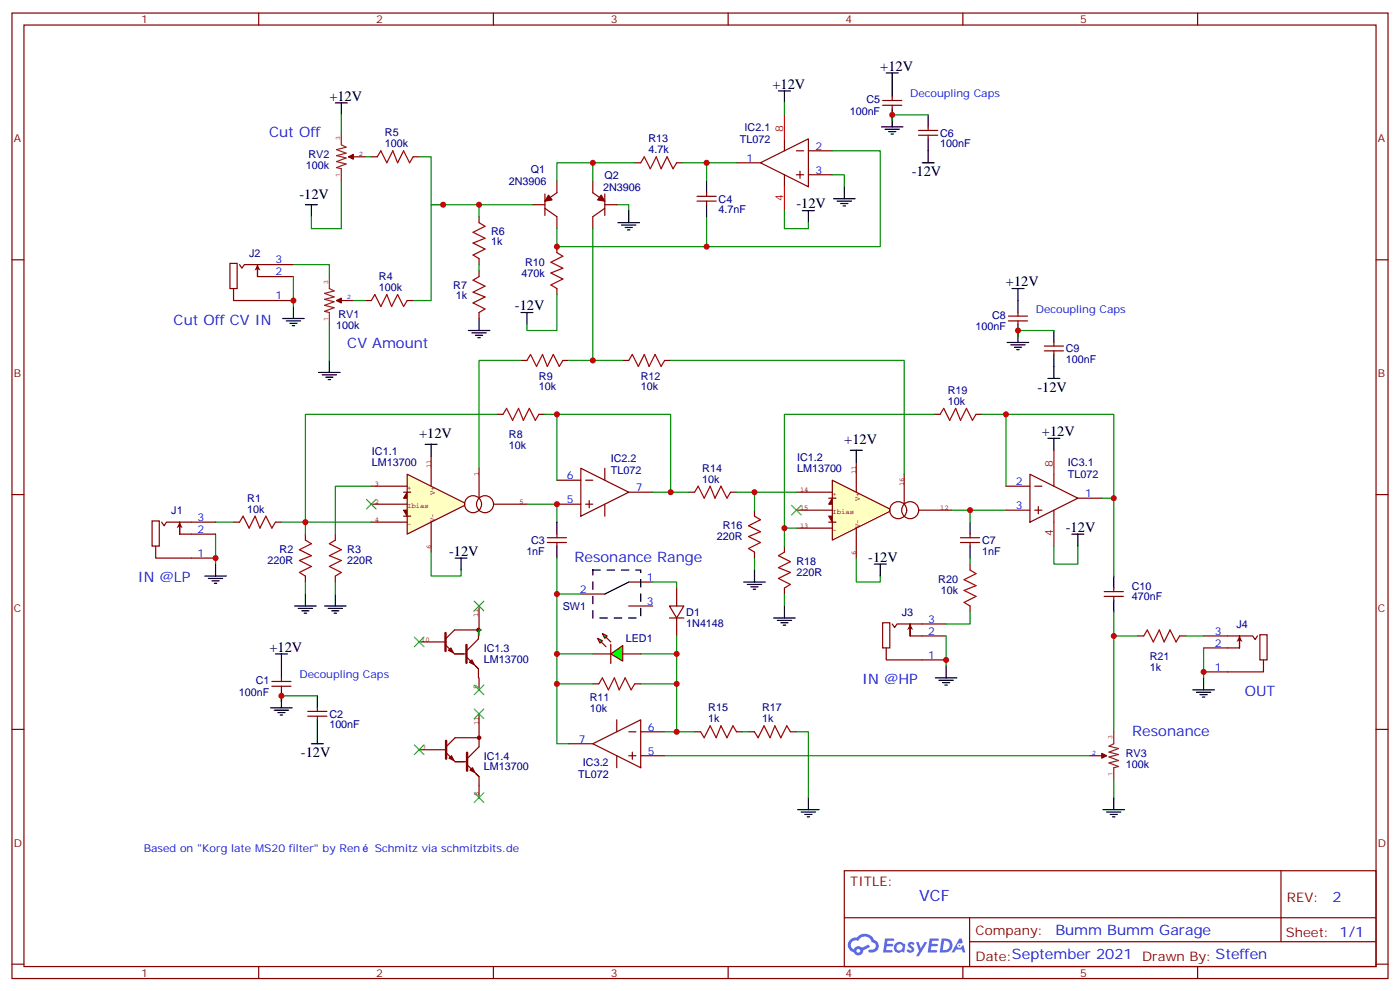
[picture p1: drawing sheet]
<svg xmlns="http://www.w3.org/2000/svg" width="412mm" height="292mm" viewBox="0 0 412 292" stroke-linecap="round" stroke-linejoin="round" font-family="sans-serif">
<path d="M100.5 39.1v3.6l1.5 .7-2.9 .7 2.9 1-2.9 .7 2.9 .7-2.9 1.1 2.9 .7-2.9 1.1 1.4 .3v3.5M102.7 46.2h1.4" fill="none" stroke="#8c2424" stroke-width=".35"/>
<g fill="#870000" stroke="#870000" stroke-width=".35">
<path d="M102.7 46.2l1.4-.7v1.4z"/>
<path d="M161.6 57.5l1 1.4-2.1 .3z"/>
<path d="M177.1 57.5l1.1 1.7-2.2-.3z"/>
</g>
<g fill="none" stroke="#870000" stroke-width=".35">
<path d="M104.1 46.2h3.5M109.4 46.2h1.7M121.7 46.2h1.8M160.5 57.1v6.4M164 53.2v3.6l-3.5 2.4M174.6 53.2v3.6l3.6 2.4M178.2 57.1v6.4M187 47.9h1.7M199.3 47.9h1.8M205.3 59.2h5.7M205.3 57.8h5.7M208.1 56.8v1"/>
<path d="M208.1 59.2v1.1M217 47.9h7M224 47.9l14.1-7v14.1zM231.1 40.9v3.5M231.1 51.5v3.5M234.6 44.4h2.1M234.6 51.5h2.1M235.7 50.4v2.1M238.1 44.4h7.1M238.1 51.5h7.1M141.1 63.8v1.8M141.1 76.2v1.7"/>
<path d="M157 60.3h3.5M160.5 61.3l3.5 2.5v3.5M164 72.6v1.8M178.2 60.3h3.5M178.2 61.3l-3.6 2.5v3.5M164 85v1.7M171.1 137.9l14.1 7.1-14.1 7zM178.2 137.9v3.5M164 141.4h7.1M164 148.5h7.1M172.5 141.4h2.1M172.5 148.5h2.1"/>
<path d="M173.6 147.4v2.1M178.2 148.5v3.5M185.2 145h7.1"/>
</g>
<g fill="none" stroke="#000" stroke-width=".35">
<path d="M98.8 30.3h3.5M100.5 30.3v3.5M229.3 26.8h3.5M231.1 26.8v3.5M208.1 53.2v3.6M245.5 58.5h6.4M246.6 59.2h4.2M247.6 59.9h2.2M248.7 55v3.5M90 60.3h3.5M91.7 60.3v3.5M182 65.6h6.4"/>
<path d="M183.1 66.3h4.2M184.1 67h2.2M184.9 67.7h.7M185.2 62.1v3.5M208.1 60.3v3.5M236.4 62.1h3.5M238.1 62.1v3.5M248.4 60.6h.7M153.5 92h3.5M155.2 92v3.6"/>
</g>
<g fill="none" stroke="#008700" stroke-width=".35">
<path d="M100.5 33.8v5.3M231.1 30.3v3.5M100.5 53.2v14.1h-8.8v-3.5M107.6 46.2h1.8M123.5 46.2h3.5v14.1h30M187 47.9h-23v5.3M201.1 47.9h15.9M208.1 47.9v5.3M245.2 51.5h3.5v3.5M245.2 44.4h14.1v28.2h-51.2M141.1 60.3v3.5M181.7 60.3h3.5v1.8"/>
<path d="M208.1 63.8v8.8h-44.1v-5.3M231.1 62.1v5.2h7v-1.7M164 86.7v10.6h-8.8v-1.7"/>
</g>
<path d="M111.1 46.2l1.1-1.8 1.7 3.5 1.8-3.5 1.4 3.5 1.8-3.5 1.7 3.5 1.1-1.7M188.7 47.9l1.1-1.7 1.8 3.5 1.7-3.5 1.4 3.5 1.8-3.5 1.8 3.5 1-1.8M141.1 65.6l1.8 1-3.6 1.8 3.6 1.8-3.6 1.4 3.6 1.7-3.6 1.8 1.8 1.1M164 74.4l1.8 1.1-3.5 1.7 3.5 1.8-3.5 1.4 3.5 1.8-3.5 1.7 1.7 1.1" fill="none" stroke="#a10000" stroke-width=".35"/>
<path d="M231.1 33.8v7.1M231.1 55v7.1" fill="none" stroke="#f00" stroke-width=".35"/>
<g fill="#850000" stroke="#850000" stroke-width=".35">
<path d="M118.9 150.2h2.1l-1.1 1.8z"/>
<path d="M119.9 145l1.1 1.7h-2.1z"/>
</g>
<path d="M119.9 139.7l17 8.4v.7l-17 8.5z" fill="#ffffc2" stroke="#850000" stroke-width=".35"/>
<g fill="none" stroke="#850000" stroke-width=".35">
<path d="M127 134.4v8.8M141.1 137.9v8.8M109.4 148.5h10.5M109.4 143.2h10.5M109.4 153.8h10.5M118.9 152h2.1M118.9 145h2.1M127 153.8v8.8M145.5 148.5h9.7"/>
<circle cx="139.3" cy="148.5" r="2.5"/>
<circle cx="142.9" cy="148.5" r="2.5"/>
</g>
<g fill="#850000" stroke="#850000" stroke-width=".35">
<path d="M244.1 152h2.1l-1 1.8z"/>
<path d="M245.2 146.7l1 1.8h-2.1z"/>
</g>
<path d="M245.2 141.4l16.9 8.5v.7l-16.9 8.5z" fill="#ffffc2" stroke="#850000" stroke-width=".35"/>
<g fill="none" stroke="#850000" stroke-width=".35">
<path d="M252.2 136.1v8.9M266.3 139.7v8.8M234.6 150.2h10.6M234.6 155.5h10.6M234.6 145h10.6M244.1 153.8h2.1M244.1 146.7h2.1M252.2 155.5v8.9M270.8 150.2h9.7M141.1 178.5v7M123.5 189.1h7.9M131.2 189.9l2.7 2.7h2.6"/>
<path d="M131.2 188.2l2.7-2.7h7v2.7l-3.5 3.5M133.9 192.6h3.5M137.4 193.5l3.5 3.5-.8-.9M140.9 197v2.6M141.1 199.6v3.6M131.4 219.9l2.7-2.6h7v2.6l-3.5 3.5M141.1 210.2v7.1M123.5 220.8h7.9M131.4 221.7l2.7 2.6h2.6M134.1 224.3h3.5M137.6 225.2l3.5 3.5-.9-.8M141.1 228.7v6.2"/>
<circle cx="264.6" cy="150.3" r="2.5"/>
<circle cx="268.1" cy="150.3" r="2.5"/>
</g>
<g fill="#850000" stroke="#850000" stroke-width=".35">
<path d="M132.1 191.5l.7-.7 .7 1.4z"/>
<path d="M138.3 195.1l.7-.8 .7 1.5z"/>
<path d="M132.3 223.3l.7-.7 .7 1.4z"/>
<path d="M138.5 226.8l.7-.7 .7 1.4z"/>
<circle cx="140.9" cy="185.5" r=".49"/>
<circle cx="141.1" cy="217.3" r=".49"/>
</g>
<path d="M131.2 186.4v5.3M137.4 189.9v5.3M131.4 218.2v5.2M137.6 221.7v5.3" fill="none" stroke="#850000" stroke-width=".71"/>
<g fill="none" stroke="#3c3" stroke-width=".35">
<path d="M107.9 147.1l2.9 2.8M110.8 147.1l-2.9 2.8M233.2 148.8l2.8 2.9M236 148.8l-2.8 2.9M139.7 177.1l2.8 2.8M142.5 177.1l-2.8 2.8M122.1 187.6l2.8 2.9M124.9 187.6l-2.8 2.9M122.1 219.4l2.8 2.8M124.9 219.4l-2.8 2.8M139.7 201.8l2.8 2.8M139.7 208.8l2.8 2.8"/>
<path d="M142.5 201.8l-2.8 2.8M142.5 208.8l-2.8 2.8M139.7 233.5l2.8 2.8M142.5 233.5l-2.8 2.8"/>
</g>
<path d="M174.6 47.9v5.3M174.6 67.3v38.9h-7M153.5 106.2h-12.4v31.7M63.5 157.3v8.8M63.5 153.8h5.3M90 171.4v3.5M141.8 185.5h-.7v1.8" fill="none" stroke="#008700" stroke-width=".35"/>
<path d="M155.2 106.2l1.1-1.8 1.7 3.5 1.8-3.5 1.4 3.5 1.8-3.5 1.7 3.5 1.1-1.7M70.6 153.8l1-1.8 1.8 3.5 1.7-3.5 1.5 3.5 1.7-3.5 1.8 3.5 1-1.7M90 159.1l1.7 1-3.5 1.8 3.5 1.8-3.5 1.4 3.5 1.7-3.5 1.8 1.8 1.1M98.8 159.1l-1.8 1 3.5 1.8-3.5 1.8 3.5 1.4-3.5 1.7 3.5 1.8-1.7 1.1" fill="none" stroke="#a10000" stroke-width=".35"/>
<g fill="none" stroke="#870000" stroke-width=".35">
<path d="M153.5 106.2h1.7M165.8 106.2h1.8M44.8 153.4h2.1v7.4h-2.1zM47.6 153.8l.7 1 .7-1h14.5M52.9 157.3v-3.5v3.5M52.9 157.3h10.6M68.8 153.8h1.8M81.1 153.8h1.8M90 157.3v1.8M98.8 157.3v1.8M45.9 160.8v3.6h17.6M90 169.7v1.7"/>
<path d="M98.8 169.7v1.7"/>
</g>
<path d="M60.3 169.7h6.4M61.4 170.4h4.2M62.4 171.1h2.2M63.1 171.8h.8M63.5 166.1v3.6M86.8 178.5h6.3M87.8 179.2h4.3M88.9 179.9h2.1M90 174.9v3.6M89.6 180.6h.7" fill="none" stroke="#000" stroke-width=".35"/>
<path d="M52.9 153.8l.9 1.7-.9-.4-.9 .4z" fill="#870000"/>
<g fill="none" stroke="#000" stroke-width=".35">
<path d="M125.2 130.8h3.6M127 130.8v3.6M250.5 132.6h3.5M252.2 132.6v3.5M308.7 129.1h3.5M310.4 129.1v3.5M164 153.8v3.5M285.8 153.8v3.5M315.7 157.3h3.6M317.5 157.3v3.5M95.6 178.5h6.4M96.7 179.2h4.2"/>
<path d="M97.7 179.9h2.1M98.8 174.9v3.6M134.1 164.4h3.5M135.8 164.4v3.5M164 160.8v3.6M219.1 171.4h6.3M220.1 172.1h4.3M221.2 172.8h2.1M221.9 173.5h.7M222.2 167.9v3.5M231.1 178.5v3.5M257.5 166.1h3.6"/>
<path d="M259.3 166.1v3.6M285.8 160.8v3.6M328.1 169.7v3.5M328.1 176.7v3.5M98.4 180.6h.7M227.9 182h6.3M229 182.7h4.2M230 183.4h2.1M230.7 184.1h.7M324.9 238.4h6.4M326 239.1h4.2M327 239.9h2.1"/>
<path d="M328.1 234.9v3.5M327.7 240.6h.7"/>
</g>
<g fill="none" stroke="#008700" stroke-width=".35">
<path d="M174.6 106.2h8.8M197.6 106.2h68.7v33.5M160.5 122h37.1v23h-5.3M164 122v19.4M275.2 122h-44.1v38.8M289.3 122h38.8v24.7h-3.5M82.9 153.8h7.1v3.5M155.2 148.5h8.8v5.3M197.6 145h5.2M280.5 150.2h5.3v3.6M285.8 150.2h10.5M328.1 146.7v23"/>
<path d="M98.8 171.4v3.5M127 162.6v7.1h8.8v-1.8M164 164.4v37M222.2 164.4v3.5M231.1 174.9v3.6M252.2 164.4v7h7.1v-1.7M310.4 160.8v5.3h7.1v-5.3M188.7 192.6h10.6v8.8M328.1 180.2v35.3M174.6 201.4h-10.6v17.6h3.6M188.7 201.4h10.6v14.1h-3.5M195.8 222.6h125.2"/>
<path d="M328.1 229.6v5.3"/>
</g>
<path d="M185.2 106.2l1.1-1.8 1.7 3.5 1.8-3.5 1.4 3.5 1.8-3.5 1.7 3.5 1.1-1.7M148.2 122l1-1.7 1.8 3.5 1.8-3.5 1.4 3.5 1.7-3.5 1.8 3.5 1-1.8M276.9 122l1.1-1.7 1.8 3.5 1.7-3.5 1.4 3.5 1.8-3.5 1.8 3.5 1-1.8M204.6 145l1.1-1.8 1.7 3.5 1.8-3.5 1.4 3.5 1.8-3.5 1.7 3.5 1.1-1.7M222.2 152l1.8 1.1-3.5 1.7 3.5 1.8-3.5 1.4 3.5 1.8-3.5 1.7 1.7 1.1M231.1 162.6l-1.8 1.1 3.5 1.7-3.5 1.8 3.5 1.4-3.5 1.8 3.5 1.7-1.7 1.1M176.4 201.4l1-1.8 1.8 3.6 1.8-3.6 1.4 3.6 1.7-3.6 1.8 3.6 1.1-1.8M206.4 215.5l1 1.8 1.8-3.6 1.8 3.6 1.4-3.6 1.7 3.6 1.8-3.6 1.1 1.8" fill="none" stroke="#a10000" stroke-width=".35"/>
<g fill="none" stroke="#870000" stroke-width=".35">
<path d="M183.4 106.2h1.8M195.8 106.2h1.8M146.4 122h1.8M158.7 122h1.8M275.2 122h1.7M287.5 122h1.8M303.4 139.7l14.1 7-14.1 7.1zM310.4 139.7v3.5M161.2 159.8h5.7M161.2 158.4h5.7M164 157.3v1.1M164 159.8v1"/>
<path d="M202.8 145h1.8M215.2 145h1.8M222.2 150.2v1.8M282.9 159.8h5.7M282.9 158.4h5.7M285.8 157.3v1.1M285.8 159.8v1M296.3 143.2h7.1M296.3 150.2h7.1M304.8 143.2h2.1M304.8 150.2h2.1M305.9 149.2v2.1"/>
<path d="M310.4 150.2v3.6M317.5 146.7h7.1M222.2 162.6v1.8M231.1 160.8v1.8M231.1 173.2v1.7M325.3 175.6h5.6M325.3 174.2h5.6M328.1 173.2v1M328.1 175.6v1.1M354.5 187.3h14.5l.7 1 .7-1M354.5 190.8h10.6M365.1 190.8v-3.5v3.5"/>
<path d="M371.1 186.9h2.1v7.4h-2.1zM372.2 194.3v3.6h-17.7M167.6 219h7M174.6 219l14.1-7v14.1zM174.6 201.4h1.8M181.7 212v3.5M185.2 215.5h2.1M187 201.4h1.7M188.7 215.5h7.1M204.6 215.5h1.8M217 215.5h1.7M181.7 222.6v3.5"/>
<path d="M185.2 222.6h2.1M186.3 221.5v2.1M188.7 222.6h7.1M321 222.6h3.6"/>
</g>
<path d="M310.4 132.6v7.1M310.4 153.8v7" fill="none" stroke="#f00" stroke-width=".35"/>
<path d="M328.1 215.5v3.5l-1.4 .7 2.8 .8-2.8 1 2.8 .7-2.8 .7 2.8 1.1-2.8 .7 2.8 1-1.4 .4v3.5M324.6 222.6h1.4" fill="none" stroke="#8c2424" stroke-width=".35"/>
<path d="M324.6 221.9l1.4 .7-1.4 .7z" fill="#870000" stroke="#870000" stroke-width=".35"/>
<path d="M365.1 187.3l.9 1.8-.9-.5-.9 .5z" fill="#870000"/>
<g fill="none" stroke="#000" stroke-width=".35">
<path d="M137.9 97.3h6.4M139 98h4.2M140.1 98.7h2.1M140.8 99.4h.7M141.1 93.8v3.5M354.5 199.6v3.6M351.4 203.2h6.3M352.4 203.9h4.3M353.5 204.6h2.1M354.2 205.3h.7M234.9 238.4h6.4M236 239.1h4.2"/>
<path d="M237.1 239.9h2.1M238.1 234.9v3.5M237.8 240.6h.7"/>
</g>
<path d="M141.1 77.9v1.8M296.3 122v21.2M354.5 190.8v8.8" fill="none" stroke="#008700" stroke-width=".35"/>
<path d="M141.1 81.5l-1.8 1 3.6 1.8-3.6 1.7 3.6 1.5-3.6 1.7 3.6 1.8-1.8 1M222.2 215.5l1.1 1.8 1.8-3.6 1.7 3.6 1.4-3.6 1.8 3.6 1.8-3.6 1 1.8" fill="none" stroke="#a10000" stroke-width=".35"/>
<path d="M141.1 79.7v1.8M141.1 92v1.8M174.6 192.6h5.3M183.4 192.6h5.3M220.5 215.5h1.7M232.8 215.5h1.8" fill="none" stroke="#870000" stroke-width=".35"/>
<g fill="#0f0" stroke="#870000" stroke-width=".35">
<path d="M176 188l1.4 .7-.7 .7z"/>
<path d="M177.4 186.6l1.5 .7-.7 .7z"/>
</g>
<g fill="#870000" stroke="#870000" stroke-width=".35">
<path d="M177.1 189.1l1.4 1.4z"/>
<path d="M178.5 187.6l1.4 1.5z"/>
</g>
<path d="M179.9 189.8v5.6z" fill="#f00" stroke="#870000" stroke-width=".35"/>
<path d="M179.9 192.6l3.5-2.5v4.6z" fill="#0f0" stroke="#870000" stroke-width=".35"/>
<path d="M67.7 77.6h2.1v7.4h-2.1zM70.6 77.9l.7 1.1 .7-1.1h14.4M68.8 85v3.5h17.6M75.8 81.5v-3.6v3.6M75.8 81.5h10.6M171.1 174.9h7.1M185.2 171.4h7.1M185.2 178.5h7.1M197.2 178.5h4.2l-2.1 3.5zM199.3 173.2v5.3M197.2 182h4.2M199.3 182v5.3" fill="none" stroke="#870000" stroke-width=".35"/>
<path d="M185.2 171.4l-7 3.5" fill="none" stroke="#000" stroke-width=".35"/>
<path d="M174.6 167.9h14.1v14.1h-14.1z" fill="none" stroke="#000" stroke-width=".35" stroke-dasharray="2.1 2.1"/>
<path d="M146.4 122h-56.4v31.8h19.4M109.4 143.2h-10.6v14.1M217 145h5.2M231.1 155.5h3.5M234.6 145h-12.4v5.2M192.3 171.4h7v1.8M164 192.6h10.6M199.3 187.3v5.3M199.3 215.5h5.3M218.7 215.5h1.8M234.6 215.5h3.5v19.4" fill="none" stroke="#008700" stroke-width=".35"/>
<path d="M75.8 77.9l.9 1.8-.9-.4-.8 .4z" fill="#870000"/>
<path d="M83.3 93.8h6.3M84.3 94.5h4.2M85.4 95.2h2.1M86.1 95.9h.7M86.4 90.3v3.5M93.8 109.7h6.4M94.9 110.4h4.2M96 111.1h2.1M96.7 111.8h.7M97 106.2v3.5" fill="none" stroke="#000" stroke-width=".35"/>
<path d="M86.4 77.9h10.6v3.6M130.5 60.3h-3.5v28.2h-5.3M86.4 81.5v8.8M97 95.6v10.6M104.1 88.5h3.5" fill="none" stroke="#008700" stroke-width=".35"/>
<path d="M97 81.5v3.5l1.4 .7-2.8 .7 2.8 1.1-2.8 .7 2.8 .7-2.8 1 2.8 .7-2.8 1.1 1.4 .3v3.6M99.1 88.5h1.4" fill="none" stroke="#8c2424" stroke-width=".35"/>
<path d="M99.1 88.5l1.4-.7v1.4z" fill="#870000" stroke="#870000" stroke-width=".35"/>
<path d="M100.5 88.5h3.6M107.6 88.5h1.8M119.9 88.5h1.8M260 183.4h2.1v7.4h-2.1zM261.1 190.8v3.5h17.6M262.8 183.8l.7 1 .7-1h14.5M268.1 187.3v-3.5v3.5M268.1 187.3h10.6" fill="none" stroke="#870000" stroke-width=".35"/>
<path d="M109.4 88.5l1-1.8 1.8 3.6 1.7-3.6 1.5 3.6 1.7-3.6 1.8 3.6 1-1.8" fill="none" stroke="#a10000" stroke-width=".35"/>
<path d="M268.1 183.8l.9 1.7-.9-.4-.9 .4z" fill="#870000"/>
<g fill="none" stroke="#000" stroke-width=".35">
<path d="M259.6 37.4h6.4M260.7 38.1h4.2M261.1 21.5h3.5M261.8 38.8h2.1M262.5 39.5h.7M262.8 21.5v7M262.8 32.1v5.3M273.4 33.8v3.6M271.6 47.9h3.6M273.4 40.9v7M298.1 85h3.5M299.9 85v7"/>
<path d="M299.9 95.6v5.3M310.4 97.3v3.6M296.7 100.9h6.3M297.7 101.6h4.3M298.8 102.3h2.1M299.5 103h.7M308.7 111.4h3.5M310.4 104.4v7M81.1 192.6h3.6M82.9 192.6v7M275.5 199.6h6.4M278.7 196.1v3.5"/>
<path d="M79.7 208.5h6.4M80.8 209.2h4.2M81.8 209.9h2.2M82.5 210.6h.8M82.9 203.2v5.3M91.7 219h3.5M93.5 204.9v3.6M93.5 212v7M276.6 200.3h4.2M277.6 201h2.2M278.3 201.8h.7"/>
</g>
<path d="M273.4 33.8h-10.6v1.8M310.4 97.3h-10.5v1.8M164 174.9h7.1M278.7 187.3v8.8M93.5 204.9h-10.6v1.8" fill="none" stroke="#008700" stroke-width=".35"/>
<g fill="none" stroke="#870000" stroke-width=".35">
<path d="M3.5 3.8h405.4v284.4h-405.4zM7.1 7.4h398.2v277.3h-398.2zM76.2 3.8v3.6M145.3 3.8v3.6M214.5 3.8v3.6M283.6 3.8v3.6M352.8 3.8v3.6M260 31h5.6M260 29.6h5.6M262.8 28.5v1.1M262.8 31v1.1M270.6 39.8h5.6"/>
<path d="M270.6 38.4h5.6M273.4 37.4v1M273.4 39.8v1.1M3.5 76.5h3.6M405.3 76.5h3.6M297 94.5h5.7M297 93.1h5.7M299.9 92v1.1M299.9 94.5v1.1M307.6 103.3h5.7M307.6 101.9h5.7M310.4 100.9v1"/>
<path d="M310.4 103.3v1.1M3.5 145.7h3.6M405.3 145.7h3.6M82.9 199.6v1.1M3.5 214.8h3.6M80.1 202.1h5.6M80.1 200.7h5.6M82.9 202.1v1.1M90.7 210.9h5.6M90.7 209.5h5.6M93.5 208.5v1M93.5 210.9v1.1"/>
<path d="M405.3 214.8h3.6M248.7 256.4h156.6v28.3h-156.6zM377.3 256.5v20.8M248.7 270.3h156.5M285.6 277.3h119.6M285.6 270.3v14.1M3.5 284h3.6M76.2 284.7v3.5M145.3 284.7v3.5M214.5 284.7v3.5M283.6 284.7v3.5M352.8 284.7v3.5"/>
<path d="M405.3 284h3.6"/>
</g>
<g fill="#5487ff">
<path d="M267.7 277.6a1.22 1.22 0 0 1 1.7 .3l-.4 .6a.47 .47 0 0 0-.3-.5 .47 .47 0 0 0-.5 .2l.1 .3a1.14 1.14 0 0 1 .8 1.7 1.14 1.14 0 0 1-1.9 0l-.2-.2 .5-.5 .7 .4a.29 .29 0 0 0 .3-.3 .29 .29 0 0 0-.2-.3 1.04 1.04 0 0 1-.6-1.7z"/>
<path d="M260.7 276.4h2.4l.3 .1-.2 .5-1.8 .1-.1 .9h1.5l.3 .3-.3 .4h-1.6l-.2 1.1h1.7l.2 .4-.2 .3h-2.6z"/>
<path d="M273.8 276.4h2.4l.3 .1-.1 .5-1.8 .1-.2 .9h1.6l.3 .3-.4 .4h-1.6l-.1 1.1h1.7l.2 .4-.2 .3h-2.6z"/>
<path d="M282.6 276.4h.7l.3 1.2-.6 .3a.69 .69 0 0 0-1 .3 .69 .69 0 0 0 .4 1 .69 .69 0 0 0 .9-.6l.5-.3 .6 2.2h-.8l-.2-.9h-1.8l-.5 .9h-.8z"/>
<path d="M269.8 277.4h.8l.6 1.9 1.1-1.9h.9l-2.6 4.2h-.8l.9-1.5z"/>
<path d="M277.4 276.4l-.6 4.1h1.3a2.11 2.11 0 0 0 2.5-2.1 2.11 2.11 0 0 0-2.5-2zM278.1 277.1a1.39 1.39 0 0 1 1.7 1.4 1.39 1.39 0 0 1-1.8 1.3h-.3z"/>
<path d="M263.7 278a1.54 1.54 0 0 0-.1 2.1 1.54 1.54 0 0 0 2.2 .2l.6 .2 .3-2.3-.2-.2-.4-.1a1.49 1.49 0 0 0-2.4 .1zM264 279a.94 .94 0 0 1 1.8 0 .94 .94 0 0 1-1.8 0z"/>
<path d="M250.4 276.7a2.18 2.18 0 0 0 1.1 3.8 1.44 1.44 0 0 0 1.6 .9 1.44 1.44 0 0 0 1.2-1.5l2-1-.5-.7-1.9 .9a1.47 1.47 0 0 0-2.4 .5 1.39 1.39 0 0 1-.7-2 1.39 1.39 0 0 1 2-.5 2.12 2.12 0 0 1 2.2-1.3 2.12 2.12 0 0 1 1.9 1.7 1.14 1.14 0 0 1 1.1 1.4 1.14 1.14 0 0 1-1.7 .8 .43 .43 0 0 0-.5 .3 .43 .43 0 0 0 .4 .5 1.98 1.98 0 0 0 2.5-1.2 1.98 1.98 0 0 0-1.2-2.5 3.1 3.1 0 0 0-5.3-.7l-.9 .1zM252.3 280a.55 .55 0 0 1 1.1 0 .55 .55 0 0 1-1.1 0z"/>
<circle cx="282.6" cy="278.5" r=".26"/>
</g>
<path d="M285.8 167.9l1.7 1-3.5 1.8 3.5 1.8-3.5 1.4 3.5 1.7-3.5 1.8 1.8 1.1M336.9 187.3l1.1-1.8 1.7 3.6 1.8-3.6 1.4 3.6 1.8-3.6 1.7 3.6 1.1-1.8" fill="none" stroke="#a10000" stroke-width=".35"/>
<path d="M285.8 166.1v1.8M285.8 178.5v1.7M335.1 187.3h1.8M347.5 187.3h1.7" fill="none" stroke="#870000" stroke-width=".35"/>
<path d="M285.8 164.4v1.7M285.8 180.2v3.6h-7.1M328.1 187.3h7M349.2 187.3h5.3" fill="none" stroke="#008700" stroke-width=".35"/>
<g fill="#c00">
<circle cx="141.1" cy="60.3" r=".88"/>
<circle cx="208.1" cy="47.9" r=".88"/>
<circle cx="208.1" cy="72.6" r=".88"/>
<circle cx="164" cy="72.6" r=".88"/>
<circle cx="174.6" cy="47.9" r=".88"/>
<circle cx="63.5" cy="164.4" r=".88"/>
<circle cx="197.6" cy="145" r=".88"/>
<circle cx="285.8" cy="150.2" r=".88"/>
<circle cx="174.6" cy="106.2" r=".88"/>
<circle cx="164" cy="201.4" r=".88"/>
<circle cx="199.3" cy="201.4" r=".88"/>
<circle cx="328.1" cy="146.7" r=".88"/>
<circle cx="354.5" cy="197.9" r=".88"/>
<circle cx="328.1" cy="187.3" r=".88"/>
<circle cx="164" cy="122" r=".88"/>
<circle cx="164" cy="148.5" r=".88"/>
<circle cx="164" cy="192.6" r=".88"/>
<circle cx="199.3" cy="192.6" r=".88"/>
<circle cx="90" cy="153.8" r=".88"/>
<circle cx="231.1" cy="155.5" r=".88"/>
<circle cx="222.3" cy="145" r=".88"/>
<circle cx="296.3" cy="122" r=".88"/>
<circle cx="199.3" cy="215.5" r=".88"/>
<circle cx="86.4" cy="88.5" r=".88"/>
<circle cx="130.5" cy="60.3" r=".88"/>
<circle cx="278.7" cy="194.3" r=".88"/>
<circle cx="262.8" cy="33.8" r=".88"/>
<circle cx="299.9" cy="97.3" r=".88"/>
<circle cx="82.9" cy="204.9" r=".88"/>
<circle cx="164" cy="174.9" r=".88"/>
</g>
<text font-size="4.6" fill="#00f" x="270.8" y="265.5">VCF</text>
<g font-size="4.2">
<text x="259.3" y="20.8">+12V</text>
<text x="97" y="29.6">+12V</text>
<text x="227.5" y="26.1">+12V</text>
<text x="268.6" y="51.9">-12V</text>
<text x="88.2" y="58.5">-12V</text>
<text x="234.6" y="61.3">-12V</text>
<text x="296.3" y="84.3">+12V</text>
<text x="151.7" y="91.3">-12V</text>
<text x="305.6" y="115.4">-12V</text>
<text x="123.5" y="129.1">+12V</text>
<text x="248.7" y="130.8">+12V</text>
<text x="306.9" y="128.4">+12V</text>
<text x="314" y="156.6">-12V</text>
<text x="132.3" y="163.7">-12V</text>
<text x="255.8" y="165.4">-12V</text>
<text x="79.4" y="191.9">+12V</text>
<text x="88.6" y="223">-12V</text>
</g>
<g font-size="4.2" fill="#00f">
<text x="79.3" y="40.4">Cut Off</text>
<text x="51.2" y="95.6">Cut Off CV IN</text>
<text x="102.3" y="102.6">CV Amount</text>
<text x="169.3" y="165.7">Resonance Range</text>
<text x="40.6" y="171.4">IN @LP</text>
<text x="254" y="201.4">IN @HP</text>
<text x="366.7" y="204.9">OUT</text>
<text x="333.5" y="216.8">Resonance</text>
<text x="392.5" y="265.7">2</text>
<text x="310.9" y="275.3">Bumm Bumm Garage</text>
</g>
<g font-size="3.9" fill="#800">
<text x="250.5" y="261">TITLE:</text>
<text x="379.1" y="265.7">REV:</text>
<text x="287.4" y="275.2">Company:</text>
<text x="378.7" y="275.8">Sheet: 1/1</text>
<text x="287.4" y="282.9">Date:September 2021</text>
<text x="336.4" y="283">Drawn By: Steffen</text>
</g>
<g font-size="3.2" fill="#800">
<text x="41.6" y="6.8">1</text>
<text x="110.8" y="6.8">2</text>
<text x="179.9" y="6.8">3</text>
<text x="249.1" y="6.8">4</text>
<text x="318.2" y="6.8">5</text>
<text x="4.1" y="41.9">A</text>
<text x="405.9" y="41.9">A</text>
<text x="4.1" y="111.1">B</text>
<text x="405.9" y="111.1">B</text>
<text x="4.1" y="180.2">C</text>
<text x="405.9" y="180.2">C</text>
<text x="4.1" y="249.4">D</text>
<text x="405.9" y="249.4">D</text>
<text x="41.6" y="287.7">1</text>
<text x="110.8" y="287.7">2</text>
<text x="179.9" y="287.7">3</text>
<text x="249.1" y="287.7">4</text>
<text x="318.2" y="287.7">5</text>
</g>
<g font-size="3.2" fill="#00f">
<text x="268.1" y="28.5">Decoupling Caps</text>
<text x="219.9" y="47.6">1</text>
<text x="240.2" y="44.1">2</text>
<text x="240.2" y="51.1">3</text>
<text x="81.1" y="77.6">3</text>
<text x="81.1" y="81.1">2</text>
<text x="81.1" y="88.2">1</text>
<text x="305.2" y="92">Decoupling Caps</text>
<text x="167" y="141.1">6</text>
<text x="299.3" y="142.8">2</text>
<text x="167" y="148.1">5</text>
<text x="187.3" y="144.6">7</text>
<text x="299.3" y="149.9">3</text>
<text x="319.6" y="146.4">1</text>
<text x="58.2" y="153.4">3</text>
<text x="58.2" y="157">2</text>
<text x="58.2" y="164">1</text>
<text x="190.5" y="171.1">1</text>
<text x="170.8" y="174.6">2</text>
<text x="190.5" y="178.1">3</text>
<text x="273.4" y="183.4">3</text>
<text x="273.4" y="186.9">2</text>
<text x="357.8" y="186.9">3</text>
<text x="357.8" y="190.5">2</text>
<text x="273.4" y="194">1</text>
<text x="357.8" y="197.5">1</text>
<text x="88.2" y="199.6">Decoupling Caps</text>
<text x="190.9" y="215.2">6</text>
<text x="170.5" y="218.7">7</text>
<text x="190.9" y="222.2">5</text>
<text x="42.3" y="250.8">Based on &quot;Korg late MS20 filter&quot; by Ren</text>
<text x="110.4" y="250.8">Schmitz via schmitzbits.de</text>
</g>
<g font-size="3.2" fill="#000080">
<text x="250.3" y="33.8">100nF</text>
<text x="255.2" y="30.3">C5</text>
<text x="113.4" y="40.2">R5</text>
<text x="191" y="41.9">R13</text>
<text x="219.3" y="38.5">IC2.1</text>
<text x="276.9" y="40.3">C6</text>
<text x="90.8" y="46.5">RV2</text>
<text x="113.4" y="43.4">100k</text>
<text x="191" y="45.1">4.7k</text>
<text x="217.9" y="42">TL072</text>
<text x="276.9" y="43.4">100nF</text>
<text x="90.1" y="49.7">100k</text>
<text x="156.4" y="50.8">Q1</text>
<text x="178" y="52.6">Q2</text>
<text x="149.9" y="54.4">2N3906</text>
<text x="177.7" y="56.1">2N3906</text>
<text x="211.7" y="59.7">C4</text>
<text x="211.7" y="62.8">4.7nF</text>
<text x="144.6" y="69.1">R6</text>
<text x="73.4" y="75.6">J2</text>
<text x="144.6" y="72.3">1k</text>
<text x="111.6" y="82.5">R4</text>
<text x="153.6" y="81.5">470k</text>
<text x="154.7" y="78.3">R10</text>
<text x="111.6" y="85.7">100k</text>
<text x="133.5" y="85">R7</text>
<text x="134.2" y="88.2">1k</text>
<text x="99.7" y="93.6">RV1</text>
<text x="292.3" y="93.8">C8</text>
<text x="99" y="96.7">100k</text>
<text x="287.3" y="97.3">100nF</text>
<text x="314" y="106.9">100nF</text>
<text x="314" y="103.8">C9</text>
<text x="158.7" y="111.8">R9</text>
<text x="188.7" y="111.8">R12</text>
<text x="158.7" y="115">10k</text>
<text x="188.7" y="115">10k</text>
<text x="279.2" y="119.2">10k</text>
<text x="279.2" y="116">R19</text>
<text x="149.9" y="129.1">R8</text>
<text x="109.6" y="137.2">LM13700</text>
<text x="109.6" y="134.1">IC1.1</text>
<text x="149.9" y="132.3">10k</text>
<text x="179.9" y="136.1">IC2.2</text>
<text x="234.8" y="135.8">IC1.2</text>
<text x="314.6" y="137.3">IC3.1</text>
<text x="179.9" y="139.7">TL072</text>
<text x="206.9" y="142.1">10k</text>
<text x="206.9" y="139">R14</text>
<text x="234.8" y="139">LM13700</text>
<text x="314.6" y="140.8">TL072</text>
<text x="72.8" y="147.8">R1</text>
<text x="50.5" y="151.4">J1</text>
<text x="72.8" y="151">10k</text>
<text x="212.9" y="155.9">R16</text>
<text x="156.5" y="160.2">C3</text>
<text x="211.1" y="159.1">220R</text>
<text x="289.3" y="160.2">C7</text>
<text x="78.8" y="166.1">220R</text>
<text x="82.4" y="162.9">R2</text>
<text x="102.3" y="166.1">220R</text>
<text x="102.3" y="162.9">R3</text>
<text x="155" y="163.3">1nF</text>
<text x="234.6" y="166.5">R18</text>
<text x="289.3" y="163.3">1nF</text>
<text x="234.6" y="169.7">220R</text>
<text x="276.4" y="171.8">R20</text>
<text x="333.4" y="173.6">C10</text>
<text x="165.8" y="179.6">SW1</text>
<text x="277.1" y="174.9">10k</text>
<text x="333.4" y="176.7">470nF</text>
<text x="202.1" y="184.5">1N4148</text>
<text x="202.1" y="181.4">D1</text>
<text x="265.6" y="181.4">J3</text>
<text x="364.2" y="184.9">J4</text>
<text x="142.5" y="192">IC1.3</text>
<text x="184.3" y="189.1">LED1</text>
<text x="142.5" y="195.1">LM13700</text>
<text x="338.7" y="197.5">1k</text>
<text x="338.7" y="194.3">R21</text>
<text x="75.3" y="201.4">C1</text>
<text x="70.4" y="204.9">100nF</text>
<text x="173.7" y="209.6">10k</text>
<text x="173.7" y="206.4">R11</text>
<text x="208.6" y="209.5">R15</text>
<text x="224.5" y="209.5">R17</text>
<text x="97" y="214.5">100nF</text>
<text x="97" y="211.4">C2</text>
<text x="208.6" y="212.7">1k</text>
<text x="224.5" y="212.7">1k</text>
<text x="142.5" y="226.9">LM13700</text>
<text x="142.5" y="223.7">IC1.4</text>
<text x="171.7" y="225.5">IC3.2</text>
<text x="331.6" y="226.1">100k</text>
<text x="331.6" y="222.9">RV3</text>
<text x="170.3" y="229">TL072</text>
</g>
<g font-size="3.2" fill="#f00">
<text x="230.7" y="38.8" transform="rotate(-90 230.7 38.8)">8</text>
<text x="230.7" y="59.1" transform="rotate(-90 230.7 59.1)">4</text>
<text x="310.1" y="137.5" transform="rotate(-90 310.1 137.5)">8</text>
<text x="310.1" y="157.9" transform="rotate(-90 310.1 157.9)">4</text>
</g>
<g font-size="2.1" fill="#840000">
<text x="127" y="137.8" transform="rotate(-90 127 137.8)">11</text>
<text x="110.4" y="143.2">3</text>
<text x="141.1" y="140.1" transform="rotate(-90 141.1 140.1)">1</text>
<text x="252.2" y="139.6" transform="rotate(-90 252.2 139.6)">11</text>
<text x="266.3" y="143.1" transform="rotate(-90 266.3 143.1)">16</text>
<text x="110.4" y="148.4">2</text>
<text x="120" y="149.5">Ibias</text>
<text x="120" y="144.3">+</text>
<text x="128.1" y="145.8" transform="rotate(-90 128.1 145.8)">V+</text>
<text x="153" y="148.4">5</text>
<text x="235.7" y="144.9">14</text>
<text x="245.2" y="146">+</text>
<text x="253.3" y="147.5" transform="rotate(-90 253.3 147.5)">V+</text>
<text x="110.4" y="153.7">4</text>
<text x="120" y="154.8">-</text>
<text x="128.1" y="153.7" transform="rotate(-90 128.1 153.7)">V-</text>
<text x="235.7" y="155.5">13</text>
<text x="235.7" y="150.2">15</text>
<text x="245.2" y="151.3">Ibias</text>
<text x="253.3" y="155.5" transform="rotate(-90 253.3 155.5)">V-</text>
<text x="276.9" y="150.2">12</text>
<text x="127" y="161.7" transform="rotate(-90 127 161.7)">6</text>
<text x="245.2" y="156.6">-</text>
<text x="252.2" y="163.5" transform="rotate(-90 252.2 163.5)">6</text>
<text x="140.9" y="181.7" transform="rotate(-90 140.9 181.7)">11</text>
<text x="124.1" y="189">10</text>
<text x="140.9" y="202.8" transform="rotate(-90 140.9 202.8)">9</text>
<text x="141.1" y="213.5" transform="rotate(-90 141.1 213.5)">11</text>
<text x="124.3" y="220.8">7</text>
<text x="141.1" y="234.6" transform="rotate(-90 141.1 234.6)">8</text>
</g>
<g font-size="1.8" fill="#8d2323">
<text x="100.2" y="41.2" transform="rotate(-90 100.2 41.2)">3</text>
<text x="100.2" y="52.2" transform="rotate(-90 100.2 52.2)">1</text>
<text x="96.7" y="83.6" transform="rotate(-90 96.7 83.6)">3</text>
<text x="96.7" y="94.6" transform="rotate(-90 96.7 94.6)">1</text>
<text x="327.7" y="217.6" transform="rotate(-90 327.7 217.6)">3</text>
<text x="327.7" y="228.6" transform="rotate(-90 327.7 228.6)">1</text>
</g>
<g font-size="1.8" fill="#00f">
<text x="105.8" y="45.8">2</text>
<text x="102.3" y="88.2">2</text>
<text x="321.7" y="222.2">2</text>
</g>
</svg>
